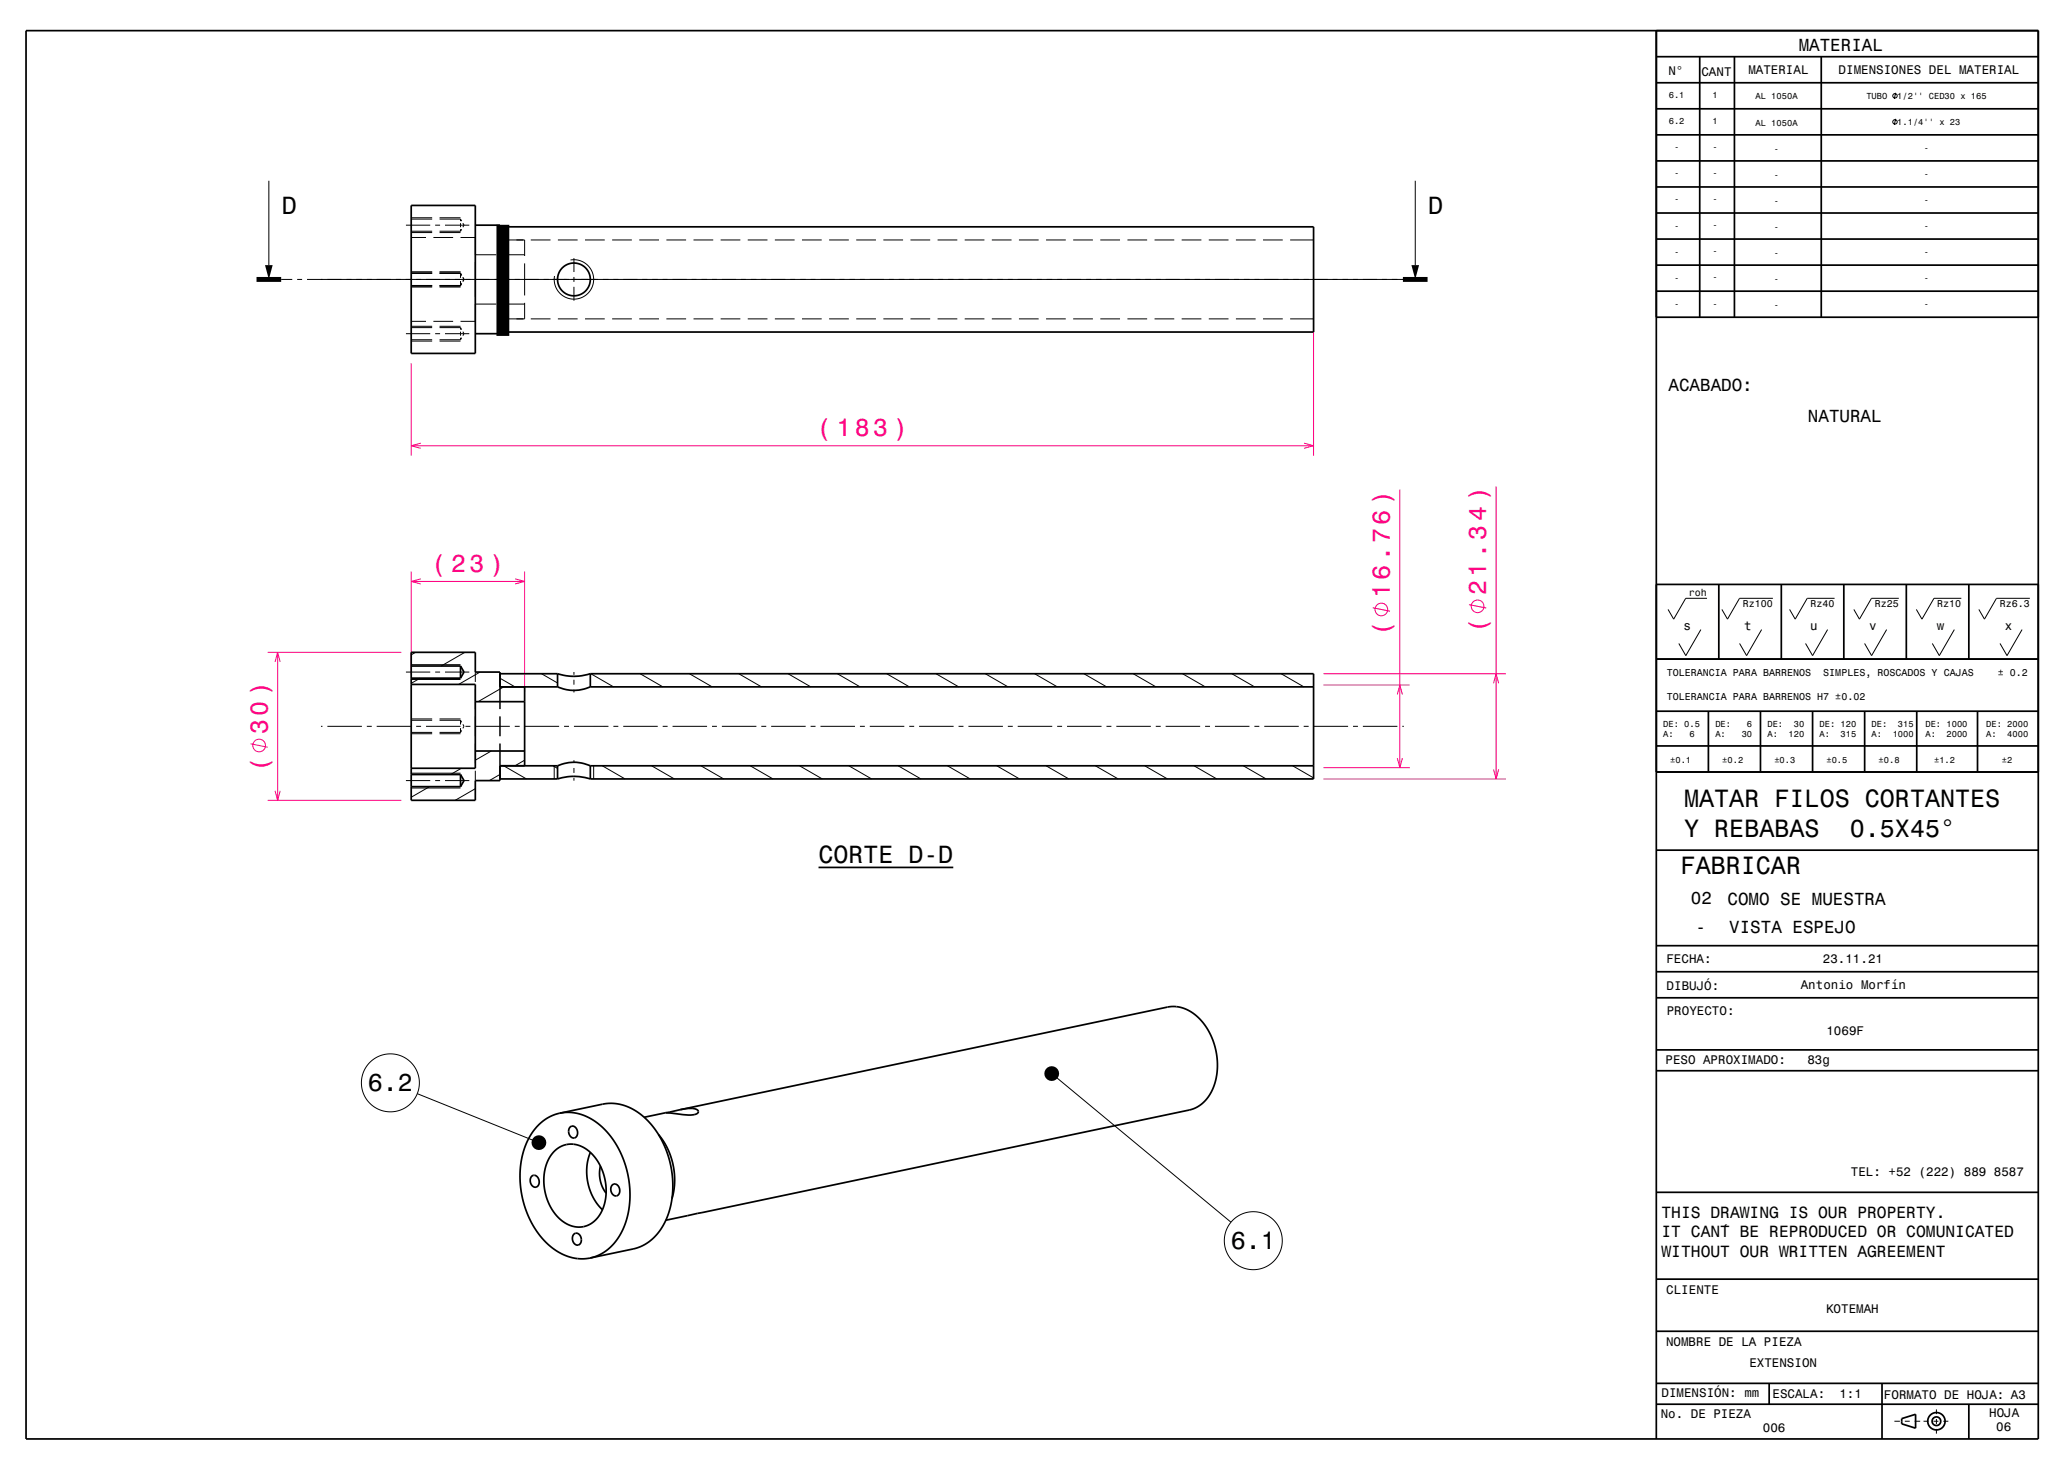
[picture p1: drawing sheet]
<svg xmlns="http://www.w3.org/2000/svg" width="420mm" height="297mm" viewBox="0 0 420 297" stroke-linecap="round" stroke-linejoin="round" font-family="sans-serif">
<g fill="none" stroke="#000" stroke-width=".2">
<path d="M384.4 18.8l-.2 1.2M54.5 36.6v17.1M287 36.6v17.1M384.4 24.1l-.2 1.2M57 56.6h2.3M60.3 56.6h1M62.3 56.6h222.4M82.3 45.6h4.9M83.4 57.9h4.2M83.4 55.4h4.2M83.4 48.1h3M83.4 44.4h4.2"/>
<path d="M83.4 46.9h4.2M83.4 47.1h4.2M83.4 44.1h4.2M83.4 55.1h4.2M83.4 58.1h4.2M87.9 48.1h4M88.3 45.6h.9M89.1 57.9h4.3M89.1 55.4h4.3M89.1 44.4h4.3M89.1 46.9h4.3M89.1 47.1h4.3"/>
<path d="M89.1 44.1h4.3M89.1 55.1h4.3M89.1 58.1h4.3M90.2 45.6h5M93.4 44.4v.4M93.4 45.2v.9M93.4 46.5v.4M93.4 55.4v.8M93.4 57.1v.8M93.4 48.1h3v3.5h4.2M93.4 55.4l.2 .4M93.4 44.4l.2 .4"/>
<path d="M93.6 57.5l-.2 .4M93.6 46.5l-.2 .4M93.9 56.2l.2 .4-.2 .5M93.9 45.2l.2 .4-.2 .5M96.4 53.1v7M101.4 48.6h5v3.3M101.4 46v4.6M101.4 52.1v9.1M102.1 51.6h4.3M106.4 53.4v6.5M107.6 48.6h4M113.1 48.6h4"/>
<path d="M115.7 52.7a4 4 0 0 1 4.7 3.7 4 4 0 0 1-4.2 4.2 4 4 0 0 1-3.7-4.6M116.4 52.3v2.8M116.4 56.1v1M116.4 58.1v2.9M118.6 48.6h4M124.1 48.6h4M129.6 48.6h4M135.1 48.6h4M140.6 48.6h4M146.1 48.6h4M151.6 48.6h4M157.1 48.6h4"/>
<path d="M162.6 48.6h4M168.1 48.6h4M173.6 48.6h4M179.1 48.6h4M184.6 48.6h4M190.1 48.6h4M195.6 48.6h4M201.1 48.6h4M206.6 48.6h4M212.1 48.6h4M217.6 48.6h4M223.1 48.6h4"/>
<path d="M228.6 48.6h4M234.1 48.6h4M239.6 48.6h4M245.1 48.6h4M250.6 48.6h4M256.1 48.6h4M261.6 48.6h4.8M82.3 67.6h4.9M83.4 65.1h3M83.4 66.4h4.2M83.4 68.9h4.2M83.4 66.1h4.2"/>
<path d="M83.4 69.1h4.2M87.9 65.1h4M88.3 67.6h.9M89.1 66.4h4.3M89.1 68.9h4.3M89.1 66.1h4.3M89.1 69.1h4.3M90.2 67.6h5M93.4 66.4v.4M93.4 67.2v.9M93.4 68.5v.4M93.4 66.4l.2 .4"/>
<path d="M93.6 68.5l-.2 .4M93.9 67.2l.2 .4-.2 .5M100.6 61.6h-4.2v3.5h-3M101.4 62.7v4.6M102.1 61.6h4.3M106.4 61.4v3.2h-5M107.6 64.6h4M113.1 64.6h4M118.6 64.6h4M124.1 64.6h4M129.6 64.6h4M135.1 64.6h4"/>
<path d="M140.6 64.6h4M146.1 64.6h4M151.6 64.6h4M157.1 64.6h4M162.6 64.6h4M168.1 64.6h4M173.6 64.6h4M179.1 64.6h4M184.6 64.6h4M190.1 64.6h4M195.6 64.6h4M201.1 64.6h4"/>
<path d="M206.6 64.6h4M212.1 64.6h4M217.6 64.6h4M223.1 64.6h4M228.6 64.6h4M234.1 64.6h4M239.6 64.6h4M245.1 64.6h4M250.6 64.6h4M256.1 64.6h4M261.6 64.6h4.8M82.3 136.2h4.9"/>
<path d="M83.4 134.8h10M83.4 137.7h10M84.3 132.2l-.9 .6M85.2 137.5l-1.8 1M88.3 136.2h.9M90.2 136.2h5M94.3 132.2l-4.8 2.8M96.4 136.2v2.1M96.4 139.7v4M97.3 136.2l-4.3 2.6M101.4 137.5l3 1.8M101.4 139.3v4.4"/>
<path d="M102.2 139.3l-5.2 3M109.8 136.6l3.3 1.9M116.4 136.2v.6M116.4 137.8v1M116.4 139.8v.6M119.8 136.6l4.6 2.7M129.8 136.6l4.6 2.7M139.8 136.6l4.6 2.7M149.8 136.6l4.6 2.7M159.8 136.6l4.6 2.7M169.8 136.6l4.6 2.7M179.8 136.6l4.6 2.7"/>
<path d="M189.8 136.6l4.6 2.7M199.8 136.6l4.6 2.7M209.8 136.6l4.6 2.7M219.8 136.6l4.6 2.7M229.8 136.6l4.6 2.7M239.8 136.6l4.6 2.7M249.8 136.6l4.6 2.7M259.8 136.6l4.6 2.7M344.9 127.6l-3 5.3-1.4-2.4M346.2 121.3h-4.3l-2.5 4.2-1.1-2M357.3 127.6l-3.1 5.3-1.4-2.4M359.5 121.3h-6.7l-2.5 4.2-1.1-2"/>
<path d="M370.6 127.6l-3 5.3-1.4-2.4M372.1 121.3h-5.6l-2.4 4.2-1.2-2M382.6 127.6l-3 5.3-1.5-2.4M385.1 121.3h-5.6l-2.4 4.2-1.1-2M396.3 127.6l-3 5.3-1.4-2.4M397.8 121.3h-5.6l-2.4 4.2-1.2-2M410.1 127.6l-3.1 5.3-1.4-2.4M411.7 121.3h-6.8l-2.4 4.2-1.2-2M65.1 147.2h.3M66.4 147.2h7M74.4 147.2h1M76.4 147.2h7"/>
<path d="M82.3 158.2h4.9M83.4 146h4.2M83.4 148.5h4.2M83.4 145.8h4.2M83.4 148.7h4.2M83.4 159.8h10M83.4 156.7h10M83.6 155.8l-.2 .1M84.4 147.2h1M86.4 147.2h7M87.1 159.5l-3.7 2.1M88.3 158.2h.9"/>
<path d="M89.1 146h4.3M89.1 148.5h4.3M89.1 145.8h4.3M89.1 148.7h4.3M90.2 158.2h5M93.4 146v.8M93.4 147.7v.8M93.4 146l.2 .4M93.6 155.8l-2.2 1.2M93.6 148.1l-.2 .4M93.9 146.8l.2 .4-.2 .5M94.4 147.2h1"/>
<path d="M96.4 159.9l-4.1 2.3M96.4 145.2v4M96.4 150.7v4M96.4 156.2v2M96.4 147.2h7M99.6 152.3l-3.2 1.8M101.4 157l-2.2 1.2M101.4 145.2v4M101.4 150.7v4.6M102.2 155.3l4.6 2.6M104.4 147.2h1M106.4 154.1l-2 1.2"/>
<path d="M106.4 147.2h7M112.1 155.3l1 .5M112.4 155.3v2.6M114.4 147.2h1M116.4 154.1v.6M116.4 155.7v1M116.4 157.7v.6M116.4 147.2h7M120.4 155.3v2.6M122.1 155.3l4.7 2.6M124.4 147.2h1M126.4 147.2h7"/>
<path d="M132.1 155.3l4.7 2.6M134.4 147.2h1M136.4 147.2h7M142.1 155.3l4.7 2.6M144.4 147.2h1M146.4 147.2h7M152.1 155.3l4.7 2.6M154.4 147.2h1M156.4 147.2h7M162.1 155.3l4.7 2.6M164.4 147.2h1M166.4 147.2h7"/>
<path d="M172.1 155.3l4.7 2.6M174.4 147.2h1M176.4 147.2h7M182.1 155.3l4.7 2.6M184.4 147.2h1M186.4 147.2h7M192.1 155.3l4.7 2.6M194.4 147.2h1M196.4 147.2h7M202.1 155.3l4.7 2.6M204.4 147.2h1M206.4 147.2h7"/>
<path d="M212.1 155.3l4.7 2.6M214.4 147.2h1M216.4 147.2h7M222.1 155.3l4.7 2.6M224.4 147.2h1M226.4 147.2h7M232.1 155.3l4.7 2.6M234.4 147.2h1M236.4 147.2h7M242.2 155.3l4.6 2.6M244.4 147.2h1M246.4 147.2h7"/>
<path d="M252.1 155.3l4.7 2.6M254.4 147.2h1M256.4 147.2h7M262.1 155.3l4.3 2.4M264.4 147.2h1M266.4 147.2h7M274.4 147.2h1M276.4 147.2h7M284.4 147.2h.3M213.3 217.6l36.3 30.2M84.6 221.7l24.7 9.9M384.2 288.1h1.1"/>
<path d="M386.3 288.1h1M388.3 288.1h1.1M390.1 288.1h1M392.1 288.1h1M392.7 285.7v1M392.7 287.7v1M392.7 289.7v.9M394.1 288.1h1"/>
<circle cx="384.3" cy="19.4" r=".45"/>
<circle cx="384.3" cy="24.7" r=".45"/>
<circle cx="79.2" cy="219.5" r="5.9"/>
<circle cx="254.2" cy="251.5" r="5.9"/>
</g>
<g fill="none" stroke="#ff0080" stroke-width=".2">
<path d="M266.4 58.6v33.8M83.4 73.6v18.8M83.4 90.4h183M85.3 89.8l-1.9 .6 1.9 .5M264.5 89.8l1.9 .6-1.9 .5M283.9 99.3v56.3M303.4 98.6v59.3M83.4 115.9v20.9M83.4 117.9h23M85.3 117.4l-1.9 .5 1.9 .5M104.5 117.4l1.9 .5-1.9 .5M106.4 115.9v24.4"/>
<path d="M54.3 132.2h27.1M55.8 134.2l.5-2 .5 2M56.3 132.2v30M268.4 136.6h37M268.4 138.9h17.5M278.4 123.2l3.5 .7M297.9 122.6l3.5 .7M302.9 138.5l.5-1.9 .5 1.9M50.8 150.8l3.5 .7M268.4 157.9h37M268.4 155.6h17.5M283.4 153.7l.5 1.9 .5-1.9"/>
<path d="M283.4 140.8l.5-1.9 .5 1.9M302.9 156l.5 1.9 .5-1.9M54.3 162.2h27.1M55.8 160.3l.5 1.9 .5-1.9"/>
<circle cx="280.1" cy="123.6" r="1.28"/>
<circle cx="299.7" cy="122.9" r="1.28"/>
<circle cx="52.6" cy="151.1" r="1.28"/>
</g>
<g fill="none" stroke="#000" stroke-width=".35">
<path d="M5.3 6.2h408.1v285.5h-408.1zM335.9 6.2v285.5M335.9 16.8h77.4M335.9 11.5h77.4M344.7 11.5v52.8M351.7 11.5v52.8M369.4 11.5v52.8M335.9 37.9h77.4M335.9 32.6h77.4M335.9 27.3h77.4M335.9 22.1h77.4M83.4 41.6h13v30h-13z"/>
<path d="M96.4 45.6h5v22h-5M101.4 46h165v21.3h-165M335.9 59h77.5M335.9 53.7h77.4M335.9 48.5h77.4M335.9 43.2h77.4M335.9 64.3h77.5M335.9 118.5h77.5M348.6 118.5v15.1M361.3 118.5v15.1M373.9 118.5v15.1M386.6 118.5v15.1"/>
<path d="M399.3 118.5v15.1M83.4 138.8h13v17h-13M83.4 135h10M83.4 137.5h10M93.4 135l.7 1.2-.7 1.3M93.4 135v2.5M101.4 136.6h11.7M106.4 139.3v16M113.1 139.3a8.1 8.1 0 0 0 6.6 0M113.1 136.6a10.7 10.7 0 0 0 6.6 0M113.1 139.3h-11.7v-3.1h-5v-4h-13v30h13v-4h5v-2.9h11.7M113.1 136.6v2.7"/>
<path d="M119.7 136.6h146.7v21.3h-146.7M119.7 139.3h146.7M119.7 136.6v2.7M335.9 133.6h77.5M83.4 159.5h10M83.4 157h10M93.4 157v2.5M93.4 157l.7 1.2-.7 1.3M96.4 142.3h10M96.4 152.3h10M101.4 157.9h11.7M113.1 155.3a8 8 0 0 1 6.6 0"/>
<path d="M113.1 157.9a10.7 10.7 0 0 1 6.6 0M113.1 155.3v2.6M119.7 155.3h146.7M119.7 155.3v2.6M335.9 156.5h77.5M335.9 144.2h77.5M335.9 151.2h77.5M346.5 144.2v12.3M357 144.2v12.3M367.6 144.2v12.3M378.2 144.2v12.3M388.7 144.2v12.3"/>
<path d="M401 144.2v12.3M166 175.9h27.3M335.9 172.4h77.5M335.9 191.7h77.5M335.9 197h77.5M335.9 202.3h77.5M335.9 217.1h77.5M335.9 212.8h77.5M107.9 238.4a.99 .99 0 0 1 1 .1 .99 .99 0 0 1 .4 1 .92 .92 0 0 1-.7 1.2 .92 .92 0 0 1-1-1v-.7zM112.4 233.4a5.1 5.1 0 0 1 7.6 .5 10.5 10.5 0 0 1 1.3 12.8 5.1 5.1 0 0 1-7.9 .3 10.5 10.5 0 0 1-1.5-13zM113.5 225.7l2.1-.2 2.2 .4 2 .9 2.3 1.6 1.8 2 1.5 2.4 1.2 2.7 .7 2.7 .4 2.7v3.2l-.5 2.5-.8 2.6-1.2 2-1.6 1.8-1.8 1.3-2.1 .7M113.5 225.7l-2 .7-1.9 1.3-1.5 1.6-1.2 2.2-.9 2.4-.5 2.8v2.9l.4 3 .8 2.8 1.2 2.7 1.6 2.4 1.8 1.9 1.9 1.4 2.2 1 2.1 .4 2.2-.2"/>
<path d="M113.5 225.7l9.9-2 2.2 .2 2.2 .7 1.4 .8 1.4 1.1 1.4 1.4 1 1.3 1.8 3.1 .7 2.1 .5 1.9 .5 4-.4 3.8-1 3.2-.9 1.5-.9 1.4-1.7 1.6-2.2 1.1-9.7 2.1M115.6 228.5a1.06 1.06 0 0 1 1.2 .1 1.06 1.06 0 0 1 .3 1.1 .87 .87 0 0 1-.8 1 .87 .87 0 0 1-.9-.8l-.1-.9zM119.7 233.6a10.9 10.9 0 0 0 2.5 11.7M121.8 236.4a6.6 6.6 0 0 0 1.1 5.5M133.5 230l1 1.3 .8 1.5 .7 1.6 .5 1.6 .3 3.5-.2 1.9-.3 1.6M135 225.6l-4.4 .9M138 225l1-.2a2.49 2.49 0 0 1 2.6 .4l-.1 .4a2.06 2.06 0 0 1-1.9 .5l-4.6-.5M138 225l-3 .6M138 225l98.8-20.8a7.8 7.8 0 0 1 7.8 4.1l1.4 2.6 .6 2.3 .3 2.5-.2 2.7a7.8 7.8 0 0 1-5.5 6.6l-106.2 22.4M116.4 250.2a1.07 1.07 0 0 1 1.2 .1 1.07 1.07 0 0 1 .3 1.2 .86 .86 0 0 1-.7 .9 .86 .86 0 0 1-1-.7l-.1-1zM124.2 240.2a.99 .99 0 0 1 1.1 0 .99 .99 0 0 1 .4 1 .91 .91 0 0 1-.7 1.3 .91 .91 0 0 1-1.1-1v-.7zM335.9 259.3h77.5"/>
<path d="M335.9 241.7h77.5M335.9 269.9h77.5M335.9 284.7h77.5M335.9 280.5h77.5M358.8 280.5v4.2M381.7 280.5v11.2M385.7 287.6l2.8-.9v2.8l-2.8-.8zM399.3 284.7v7"/>
<circle cx="116.4" cy="56.6" r="3.3"/>
<circle cx="392.7" cy="288.1" r="1.76"/>
<circle cx="392.7" cy="288.1" r=".88"/>
</g>
<path d="M102 45.6v22.5" fill="none" stroke="#000" stroke-width="2.6" stroke-linecap="butt"/>
<path d="M52 56.6h5M284.5 56.6h5" fill="none" stroke="#000" stroke-width="1" stroke-linecap="butt"/>
<g fill="#000">
<path d="M53.7 53.7h1.6l-.8 2.9z" fill-rule="evenodd"/>
<path d="M286.2 53.7h1.6l-.8 2.9z" fill-rule="evenodd"/>
<circle cx="213.3" cy="217.6" r="1.5"/>
<circle cx="109.3" cy="231.6" r="1.5"/>
</g>
<g font-size="5.1">
<text x="341.5" y="163.5">MATAR FILOS CORTANTES</text>
<text x="341.5" y="169.6">Y REBABAS</text>
<text x="375.1" y="169.6">0.5X45°</text>
<text x="340.8" y="177.2">FABRICAR</text>
</g>
<g font-size="5">
<text x="57.1" y="43.3">D</text>
<text x="289.6" y="43.3">D</text>
<text x="166" y="174.9">CORTE D-D</text>
<text x="74.6" y="221.3">6.2</text>
<text x="249.6" y="253.3">6.1</text>
</g>
<g font-size="5" fill="#ff0080">
<text x="165.6" y="88.4">( 183 )</text>
<text x="87.5" y="115.9">( 23 )</text>
<text x="281.9" y="121.3" transform="rotate(-90 281.9 121.3)">16.76 )</text>
<text x="301.4" y="120.6" transform="rotate(-90 301.4 120.6)">21.34 )</text>
<text x="281.9" y="128.9" transform="rotate(-90 281.9 128.9)">(</text>
<text x="301.4" y="128.2" transform="rotate(-90 301.4 128.2)">(</text>
<text x="54.3" y="148.9" transform="rotate(-90 54.3 148.9)">30 )</text>
<text x="54.3" y="156.5" transform="rotate(-90 54.3 156.5)">(</text>
</g>
<g font-size="3.6">
<text x="364.8" y="10.3">MATERIAL</text>
<text x="338.4" y="79.3">ACABADO:</text>
<text x="366.7" y="85.6">NATURAL</text>
<text x="342.9" y="183.3">02</text>
<text x="350.3" y="183.5">COMO SE MUESTRA</text>
<text x="343.9" y="189.2">-</text>
<text x="350.7" y="189.1">VISTA ESPEJO</text>
</g>
<g font-size="3.3">
<text x="337" y="246.8">THIS DRAWING IS OUR PROPERTY.</text>
<text x="337" y="250.8">IT CAN´T BE REPRODUCED OR COMUNICATED</text>
<text x="337" y="254.7">WITHOUT OUR WRITTEN AGREEMENT</text>
</g>
<g font-size="2.5">
<text x="338.3" y="15.2">N°</text>
<text x="345.1" y="15.3">CANT</text>
<text x="354.6" y="15">MATERIAL</text>
<text x="372.9" y="15">DIMENSIONES DEL MATERIAL</text>
<text x="341.4" y="127.6">s</text>
<text x="353.7" y="127.6">t</text>
<text x="367.1" y="127.6">u</text>
<text x="379.1" y="127.6">v</text>
<text x="392.8" y="127.6">w</text>
<text x="406.6" y="127.6">x</text>
<text x="338" y="195.2">FECHA:</text>
<text x="369.7" y="195.2">23.11.21</text>
<text x="338" y="200.7">DIBUJÓ:</text>
<text x="365.2" y="200.5">Antonio Morfín</text>
<text x="338" y="205.8">PROYECTO:</text>
<text x="370.4" y="209.8">1069F</text>
<text x="337.8" y="215.7">PESO APROXIMADO:</text>
<text x="366.5" y="215.8">83g</text>
<text x="375.4" y="238.4">TEL: +52 (222) 889 8587</text>
<text x="337.9" y="262.3">CLIENTE</text>
<text x="370.3" y="266.2">KOTEMAH</text>
<text x="337.9" y="272.9">NOMBRE DE LA PIEZA</text>
<text x="354.8" y="277.2">EXTENSION</text>
<text x="336.8" y="287.4">No. DE PIEZA</text>
<text x="337" y="283.3">DIMENSIÓN: mm</text>
<text x="359.5" y="283.4">ESCALA:</text>
<text x="373" y="283.4">1:1</text>
<text x="382.1" y="283.6">FORMATO DE HOJA: A3</text>
<text x="403.4" y="287.2">HOJA</text>
<text x="357.5" y="290.4">006</text>
<text x="404.8" y="290.1">06</text>
</g>
<g font-size="2">
<text x="342.5" y="120.9">roh</text>
<text x="353.4" y="123.1">Rz100</text>
<text x="367.2" y="123.1">Rz40</text>
<text x="380.2" y="123.1">Rz25</text>
<text x="392.9" y="123.1">Rz10</text>
<text x="405.5" y="123.1">Rz6.3</text>
<text x="338" y="137">TOLERANCIA PARA BARRENOS</text>
<text x="369.8" y="137">SIMPLES, ROSCADOS Y CAJAS</text>
<text x="405.2" y="137">± 0.2</text>
<text x="338" y="141.9">TOLERANCIA PARA BARRENOS H7 ±0.02</text>
</g>
<g font-size="1.8">
<text x="338.4" y="19.9">6.1</text>
<text x="347.3" y="19.9">1</text>
<text x="356" y="20.2">AL 1050A</text>
<text x="378.5" y="20">TUBO</text>
<text x="384.8" y="20">1/2'' CED30 x 165</text>
<text x="338.4" y="25.2">6.2</text>
<text x="347.3" y="25.2">1</text>
<text x="356" y="25.4">AL 1050A</text>
<text x="384.8" y="25.3">1.1/4'' x 23</text>
<text x="339.5" y="30.5">-</text>
<text x="339.5" y="35.8">-</text>
<text x="347.3" y="30.5">-</text>
<text x="347.3" y="35.7">-</text>
<text x="359.8" y="30.7">-</text>
<text x="390.2" y="30.6">-</text>
<text x="390.2" y="35.9">-</text>
<text x="339.5" y="41">-</text>
<text x="347.3" y="41">-</text>
<text x="359.8" y="36">-</text>
<text x="359.8" y="41.3">-</text>
<text x="390.2" y="41.2">-</text>
<text x="339.5" y="46.3">-</text>
<text x="347.3" y="46.3">-</text>
<text x="359.8" y="46.6">-</text>
<text x="390.2" y="46.5">-</text>
<text x="339.5" y="51.6">-</text>
<text x="347.3" y="51.6">-</text>
<text x="359.8" y="51.9">-</text>
<text x="390.2" y="51.7">-</text>
<text x="339.5" y="56.9">-</text>
<text x="347.3" y="56.9">-</text>
<text x="359.8" y="57.2">-</text>
<text x="390.2" y="57">-</text>
<text x="339.5" y="62.2">-</text>
<text x="347.3" y="62.1">-</text>
<text x="359.8" y="62.4">-</text>
<text x="390.2" y="62.3">-</text>
<text x="337.3" y="147.3">DE: 0.5</text>
<text x="337.3" y="149.4">A:</text>
<text x="342.7" y="149.4">6</text>
<text x="347.9" y="147.3">DE:</text>
<text x="347.9" y="149.4">A:</text>
<text x="353.2" y="149.4">30</text>
<text x="354.3" y="147.3">6</text>
<text x="358.4" y="147.3">DE:</text>
<text x="358.4" y="149.4">A:</text>
<text x="362.7" y="149.4">120</text>
<text x="363.8" y="147.3">30</text>
<text x="369" y="147.3">DE: 120</text>
<text x="369" y="149.4">A:</text>
<text x="373.3" y="149.4">315</text>
<text x="379.6" y="147.3">DE:</text>
<text x="379.6" y="149.4">A:</text>
<text x="383.8" y="149.4">1000</text>
<text x="384.9" y="147.3">315</text>
<text x="390.5" y="147.3">DE: 1000</text>
<text x="390.5" y="149.4">A:</text>
<text x="394.8" y="149.4">2000</text>
<text x="402.8" y="147.3">DE: 2000</text>
<text x="402.8" y="149.4">A:</text>
<text x="407.1" y="149.4">4000</text>
<text x="338.7" y="154.7">±0.1</text>
<text x="349.3" y="154.7">±0.2</text>
<text x="359.8" y="154.7">±0.3</text>
<text x="370.4" y="154.7">±0.5</text>
<text x="381" y="154.7">±0.8</text>
<text x="392.2" y="154.7">±1.2</text>
<text x="406" y="154.7">±2</text>
</g>
</svg>
